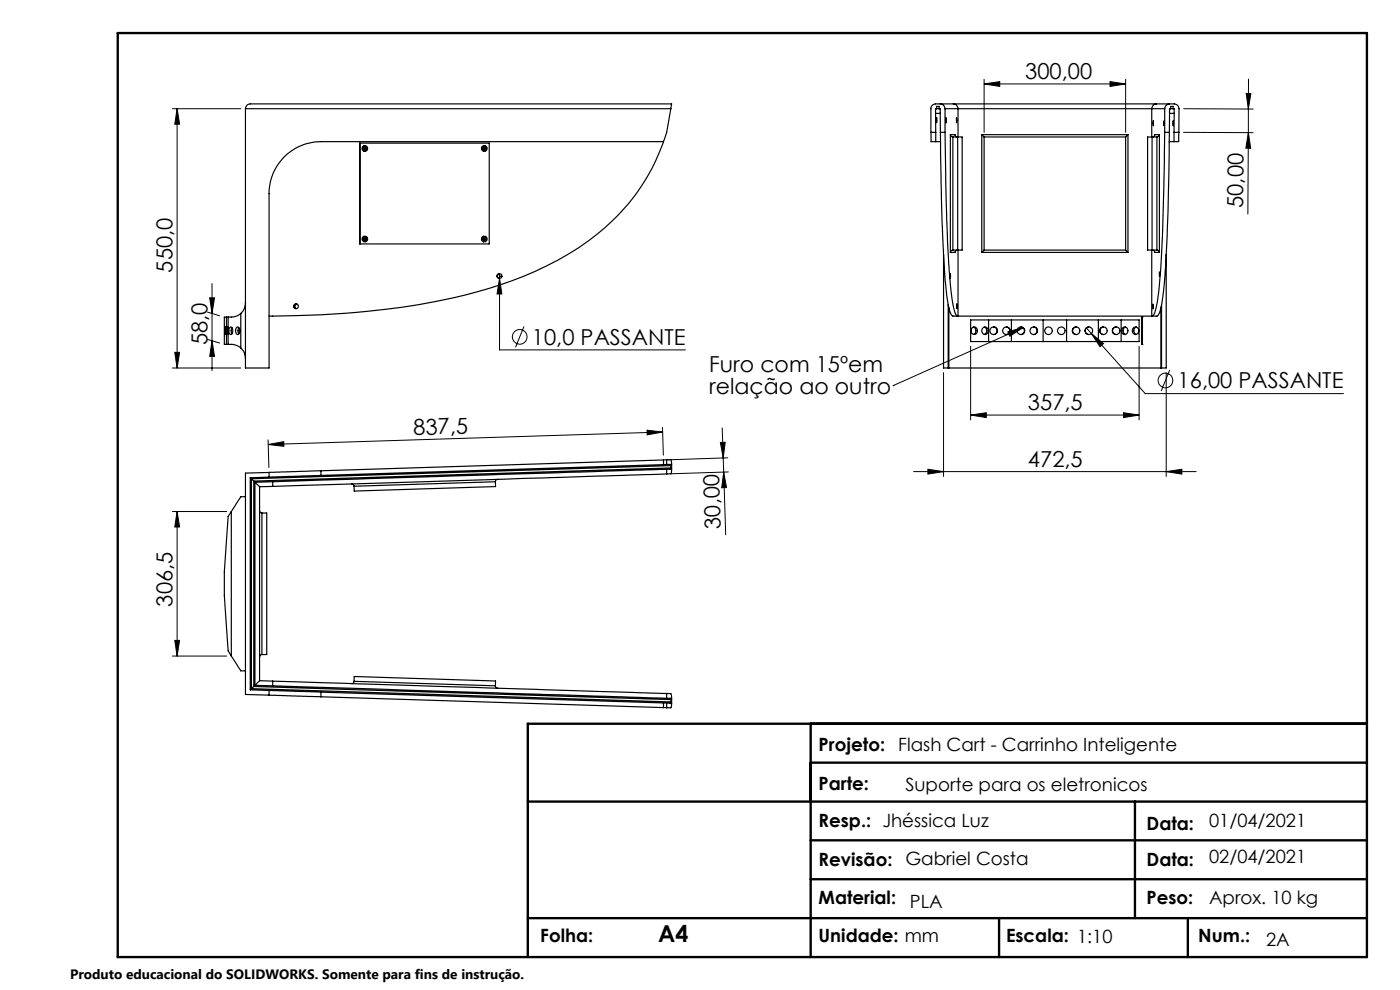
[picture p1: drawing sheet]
<svg xmlns="http://www.w3.org/2000/svg" width="297mm" height="210mm" viewBox="0 0 297 210" stroke-linecap="round" stroke-linejoin="round" font-family="sans-serif">
<g fill="none" stroke="#000" stroke-width=".21">
<path d="M208.8 17.8l3.3-.5v1zM208.8 16.8v11.3M208.8 17.8h30M235.5 17.3l3.3 .5-3.3 .5zM238.8 16.8v11.3M264.4 19.8l1 .1-.6 3.2zM264.9 16.8l-.1 6.3M36.6 23.1h14.5M37.6 23.1l.5 3.2h-1zM37.6 23.1v55M251.1 28.1h14.7M251.1 23.1h14.8"/>
<path d="M264.8 28.1l-.1 17.3M264.8 23.1v5M264.8 28.1l.5 3.4-1-.1zM106 59l.5 3.4h-1.1zM106 58.1v16.1h39.4M36.6 78.1h14.5M37.1 74.7h1l-.5 3.4zM44 72l2.6 .8M44 66.2l2.6 .8M44.5 63.2h1l-.5 3.3zM45 72.3l.5 3.3h-1zM45 60.1v18.5"/>
<path d="M111.2 69.2l-1.8 4.5M200.2 79v22.1M205.9 73.4v15.7M213.8 70.4l3.2-.9-2.8 1.8zM217 69.5l-27.5 12.3M230.5 69.6l1 1.2M231.5 70.8l2.6 2.1-.7 .6zM231.5 70.8l11.5 12.7h42M241.7 73.4v15.7M247.4 79v22.1M248.1 78.5l-1.8 4.4M56.9 93.3l.1 5.9"/>
<path d="M56.9 94.3l3.3-.6v1zM137.3 91.3l3.3 .3-3.3 .6zM140.5 90.7l.2 5.8M140.6 91.6l-83.7 2.7M152.8 93.9l1-.1-.4 3.3zM153.2 90.8l.3 9.3M154.4 97.1l-12.7 .4M189.5 81.8h.1M196.8 99.5l3.4 .5-3.4 .6zM205.9 88l3.3-.4v1zM205.9 88h35.8M238.3 87.6l3.4 .4-3.4 .6z"/>
<path d="M36.6 108.5h11.5M37.6 108.5l.5 3.3h-1zM37.6 108.5v30.7M153.5 100.1l.5 13.3M153.5 100.1l.6 3.3-1 .1zM154.5 100.1l-12.1 .4M193.8 100h60M247.4 100l3.3-.5v1.1zM36.6 139.2h11.5M37.1 135.8h1l-.5 3.4z"/>
<circle cx="110.3" cy="71.5" r="1.55"/>
<circle cx="247.3" cy="80.7" r="1.55"/>
</g>
<path d="M25 7h265v196h-265zM172 153.5v49.5M290 153.5h-178v49.5M112 170h178M172 161.8h118M172 178.3h118M240.8 170v24.8M172 186.5h118M211.9 194.8v8.2M252 194.8v8.2M290 194.8h-178" fill="none" stroke="#000" stroke-width=".5"/>
<g fill="#000">
<path d="M213.8 70.4l3.2-.9-2.8 1.8z"/>
<path d="M264.4 19.8l1 .1-.6 3.2zM264.8 28.1l.5 3.4-1-.1z"/>
<path d="M106 59l-.6 3.4h1.1zM231.5 70.8l1.9 2.7 .7-.6zM205.9 88l3.3-.4v1zM238.3 87.6l3.4 .4-3.4 .6z"/>
<path d="M37.1 74.7h1l-.5 3.4zM37.6 23.1l.5 3.2h-1zM45 72.3l.5 3.3h-1zM44.5 63.2h1l-.5 3.3z"/>
<path d="M137.3 91.3l3.3 .3-3.3 .6zM56.9 94.3l3.3-.6v1z"/>
<path d="M152.8 93.9l1-.1-.4 3.3zM153.5 100.1l.6 3.3-1 .1z"/>
<path d="M247.4 100l3.3-.5v1.1zM196.8 99.5l3.4 .5-3.4 .6zM235.5 17.3l3.3 .5-3.3 .5zM208.8 17.8l3.3-.5v1z"/>
<path d="M37.1 135.8h1l-.5 3.4zM37.6 108.5l.5 3.3h-1z"/>
</g>
<g fill="none" stroke="#000" stroke-width=".25">
<path d="M52.1 23.1v55h5v-37a11 11 0 0 1 11-11.1h72.7M52.1 23.1a1.08 1.08 0 0 1 1-1.1h89.4l-.2 1.1M52.1 23.1h90.2M76.3 30.4h27.5v21.3h-27.5zM76.4 30.4v21.3M77.3 30.9v.1a.51 .51 0 0 0-.3 .5 .51 .51 0 0 0 .3 .5v.1M77.3 30.9a.6 .6 0 0 0-.5 .6 .6 .6 0 0 0 .5 .6M77.3 31.1h.1M77.3 31.9h.1M77.3 30.9v1.2M77.5 31.1v-.1a.5 .5 0 0 1 .5 .4 .5 .5 0 0 1-.2 .5l-.3 .2v-.3M77.5 31.1a.4 .4 0 0 1 .3 .4 .4 .4 0 0 1-.3 .3"/>
<path d="M77.5 31.1v.7M102.6 31.8v.3M102.6 30.9v.1a.45 .45 0 0 0-.3 .4 .45 .45 0 0 0 .3 .4M102.6 30.9a.6 .6 0 0 0-.5 .6 .6 .6 0 0 0 .5 .6M102.6 31.1v1M102.6 30.9v.9M102.9 31.1v-.1a.5 .5 0 0 1 .5 .4 .5 .5 0 0 1-.2 .5l-.3 .2v-.3M102.9 31.1a.4 .4 0 0 1 .2 .4 .4 .4 0 0 1-.2 .3M102.9 31.1v.7M140.8 30a44.3 44.3 0 0 1-20.2 23.9 91.1 91.1 0 0 1-31.9 10.8 198.8 198.8 0 0 1-31.6 2.4M142.3 23.1l-.9 5-.6 1.9M197.5 28.1v-5a1.01 1.01 0 0 1 1-1.1h50.6a1.09 1.09 0 0 1 1 1.1v5"/>
<path d="M197.5 28.1v1.9h2M197.5 28.1h1M198.5 24.1v-1h1v1M198.5 24.1v4M198.5 24.1h1M198.5 28.1v1.9M198.7 25v1zM198.7 23.1v-.5h.5v.5M199.5 22a1.09 1.09 0 0 1 1 1.1M199.5 24.1v4M199.5 28.1l.2 12.6a187 187 0 0 0 1.6 24.5l.3 1.3 .5 .6h43.3a2.47 2.47 0 0 0 .9-1.9 160.9 160.9 0 0 0 1.5-22.2l.3-14.9M199.5 28.1h1"/>
<path d="M200.5 28.1a375.4 375.4 0 0 0 1.4 34.5l.2 1.5a6 6 0 0 0 .9 2.9l.1 .1M200.5 23.1h46.6M200.5 23.1v5M200.7 25v1zM201.6 28.6l.2 .3 .3 .2M201.6 28.6h1M201.6 28.6v24.9M202.1 29.1v23.9M202.1 29.1h2v23.9h-2M202.2 22a1.02 1.02 0 0 1 1 1.1v6M202.6 28.6l.1 .3 .4 .2M202.6 28.6h.1"/>
<path d="M202.9 25v1zM203.2 29.1v23.9M208.3 28.6l.5 .5M208.3 28.6h31M208.3 28.6v24.9M208.8 29.1h30M208.8 29.1v23.9M238.8 29.1v23.9M239.3 28.6l-.5 .5M239.3 28.6v24.9M244.4 29.1v23.9M244.7 25.6v1.1z"/>
<path d="M245 28.6l-.2 .3-.3 .2M245 28.6h1M245 28.6h.1M245.3 22a1.02 1.02 0 0 0-1 1.1v6M245.4 29.1v23.9M245.4 29.1h-1.9v23.9h1.9M246 28.6l-.2 .3-.4 .2M246 28.6v24.9M246.9 25.6v1.1zM247.1 28.1l-.2 12.6a187.8 187.8 0 0 1-1.5 24 3.6 3.6 0 0 1-1 2.4M247.1 28.1h1M247.1 23.1v5"/>
<path d="M248.1 22a1.09 1.09 0 0 0-1 1.1M248.1 24.1v-1h1v1M248.1 24.1v4M248.1 24.1h1M248.4 23.1v-.5h.4v.5M248.9 25.6v1.1zM249.1 28.1h1M249.1 28.1v1.9M249.1 24.1v4M250.1 28.1l-.1 1.9h-2M77.3 50.1v.2a.49 .49 0 0 0-.3 .4 .49 .49 0 0 0 .3 .4v.2M77.3 50.1a.6 .6 0 0 0-.5 .6 .6 .6 0 0 0 .5 .6"/>
<path d="M77.3 50.3h.1M77.3 51.1h.1M77.3 50.1v1.2M77.5 50.3v-.1a.49 .49 0 0 1 .5 .3 .49 .49 0 0 1-.1 .5l-.4 .3v-.2M77.5 50.3a.4 .4 0 0 1 .3 .4 .4 .4 0 0 1-.3 .4M77.5 50.3v.8M102.6 50.3a.45 .45 0 0 0-.3 .4 .45 .45 0 0 0 .3 .4v.2M102.6 50.1a.6 .6 0 0 0-.5 .6 .6 .6 0 0 0 .5 .6M102.6 50.1v.2M102.6 50.1v1M102.6 50.3v1M102.9 50.3v-.1a.49 .49 0 0 1 .4 .3 .49 .49 0 0 1 0 .5l-.4 .3v-.2"/>
<path d="M102.9 50.3a.4 .4 0 0 1 .2 .4 .4 .4 0 0 1-.2 .4M102.9 50.3v.8M105.9 58.1a.51 .51 0 0 0 .6 .6M106 58.1a.49 .49 0 0 0-.5 .5 .49 .49 0 0 0 .5 .4M106.5 58.6l-.2 .1M200.2 54v24.1h47.2v-24.1M201.6 58.1v.9zM201.6 53.5h1M202.1 53l-.3 .2-.2 .3M202.6 53.5h.1M203.1 53l-.4 .2-.1 .3M203.2 53v14.1"/>
<path d="M208.3 53.5h31M208.8 53l-.5 .5M208.8 53h30M238.8 53l.5 .5M244.3 53v14.1M244.5 53l.3 .2 .2 .3M245 53.5h1M245 53.5h.1M245.4 53l.4 .2 .2 .3M246 57.7v1zM47.7 69.3v1.7zM47.9 69.3v1.7z"/>
<path d="M48 67.3v5.8M48.1 69.3v1.7zM48.3 69.3v1.7zM48.4 67.3v5.8M48.8 69.5a.46 .46 0 0 1 .5 0 .46 .46 0 0 1 .1 .6 .63 .63 0 0 1-.5 .8 1.12 1.12 0 0 1-.1-1.4zM49.2 69.5l-.2 .5 .2 .8M50.2 69.5a.53 .53 0 0 1 .6 .1 .53 .53 0 0 1 0 .6 .47 .47 0 0 1-.3 .7 .47 .47 0 0 1-.5-.6zM50.7 69.5v.1a1.17 1.17 0 0 0 0 1.2M51.1 66.5a2.94 2.94 0 0 1-2 .8h-1.5v5.8h2l.7 .2 .8 .5M51.1 73.8a2.82 2.82 0 0 1 1 2.3M51.1 66.5v7.3M52.1 64.3a2.96 2.96 0 0 1-1 2.2"/>
<path d="M62.8 64.5a.49 .49 0 0 0-.5 .5 .49 .49 0 0 0 .5 .5 .51 .51 0 0 1-.2-.6 .51 .51 0 0 1 .4-.4M201.2 64.6v13.5M201.3 65.2v12.9M203 64.5v1zM205.9 67.9h35.8v4.6h-35.8zM206.2 69.6a.75 .75 0 0 1 1.2 .4 .75 .75 0 0 1-.8 .9 .82 .82 0 0 1-.4-1.3zM206.5 69.4a.83 .83 0 0 1 .5 .8 .83 .83 0 0 1-.5 .7M208.5 69.6a.75 .75 0 0 1 1.2 .4 .75 .75 0 0 1-.9 .9 .82 .82 0 0 1-.3-1.3zM208.8 69.4a.86 .86 0 0 1 .5 .8 .86 .86 0 0 1-.5 .7M209.7 67.9v4.6M210.8 69.3a.81 .81 0 0 1 .8 .9 .81 .81 0 0 1-.8 .8M213.5 69.3a.81 .81 0 0 1 .7 .9 .81 .81 0 0 1-.7 .8"/>
<path d="M214.6 67.9v4.6M216.6 69.3a.81 .81 0 0 1 .7 .9 .81 .81 0 0 1-.7 .8M219.3 69.3a.81 .81 0 0 1 .7 .9 .81 .81 0 0 1-.7 .8M221.3 67.9v4.6M226.3 67.9v4.6M228.3 69.3a.81 .81 0 0 0-.8 .9 .81 .81 0 0 0 .8 .8M231 69.3a.81 .81 0 0 0-.8 .9 .81 .81 0 0 0 .8 .8M233 67.9v4.6M234.1 69.3a.81 .81 0 0 0-.8 .9 .81 .81 0 0 0 .8 .8M236.8 69.3a.81 .81 0 0 0-.8 .9 .81 .81 0 0 0 .8 .8M237.8 67.9v4.6M238.2 69.5a.74 .74 0 0 1 1.1 .7 .74 .74 0 0 1-1.1 .6 .93 .93 0 0 1 0-1.3z"/>
<path d="M238.8 69.4a.86 .86 0 0 0-.5 .8 .86 .86 0 0 0 .5 .7M240.5 69.5a.74 .74 0 0 1 1.1 .7 .74 .74 0 0 1-1.1 .6 .86 .86 0 0 1 0-1.3zM241.1 69.4a.83 .83 0 0 0-.6 .8 .83 .83 0 0 0 .6 .7M242.3 73.1h.1M242.3 67.3h.1M242.3 67.3v5.8M244.6 64.5v1zM246.3 65.2v12.9M246.4 64.6v13.5M68.1 99.9l-11 .3M68.1 99.9v1M140.8 97.6v1"/>
<path d="M140.8 97.6l-72.7 2.3M140.8 98.6l-72.7 2.3M141.4 99.5l-83.5 2.7M141.4 97.5l-.6 .1M141.4 97.5h.9l.2 .8-.1 2.1-1 .1M141.4 97.5v1M141.4 99.5v1M141.4 98.5l-.6 .1M141.4 98.5h.9v.3M142.3 99.3v.2h-.9M142.3 98.8v.5M142.3 99.3l-88.5 2.8v43.5"/>
<path d="M142.3 98.8l-89 2.8M49.1 108.5l-.7 1.1-.8 11.7v5l.8 11.8 .7 1.1M49.1 108.5v30.7M52.1 105.4h-.2a1.14 1.14 0 0 0-1.4 .9l-1.4 2.2M53.1 101.3v45M53.1 101.3l.2 .3M53.3 101.6v44.5M53.3 101.6l.8 .7M54.1 102.3v43.1l3.8 .1M54.1 102.3l1 .9M55.1 108.3l.1 .4 .4 .1M55.1 103.2v41.2"/>
<path d="M55.6 108.8v30M55.6 108.8h1v30h-1M57.1 100.2v1M57.1 100.2l-5 .2v46.9l5 .2M57.1 101.2l-4 .1M57.9 102.2v1M57.9 102.2l-3.8 .1M57.9 103.2h-2.8M68.1 100.9l-11 .3M74.6 102.6l.4 .2 .1 .3M105.1 102.2l-30 .9M105.1 102.2v1l-30 1v-1.1"/>
<path d="M105.6 101.7l-.4 .2-.1 .3M141.4 100.5l-83.5 2.7M49.1 139.2l1.4 2.1a1.18 1.18 0 0 0 1.5 1h.1M55.6 138.8l-.4 .2-.1 .3M53.1 146.3l4 .2M53.3 146.1l-.2 .2M53.3 146.1l89 2.8M53.8 145.6l88.5 2.8M53.8 145.6l-.5 .5M55.1 144.4l-1.3 1.2M55.1 144.4l2.8 .1M57.1 146.5l11 .3"/>
<path d="M57.1 147.5l11 .3M57.1 146.5v1M57.9 144.5l83.5 2.6M57.9 145.5l83.5 2.6M57.9 144.5v1M68.1 146.8v1M68.1 146.8l72.7 2.3M68.1 147.8l72.7 2.3M75.1 144.5l-.1 .4-.4 .1M75.1 144.5l30 1M75.1 144.5v-1l30 1v1M105.1 145.5l.1 .3 .4 .2"/>
<path d="M140.8 150.1h.6M140.8 149.1v1M140.8 149.1h.6M141.4 147.1h.9l.2 .8-.1 2.2h-1M141.4 147.1v1M141.4 149.1v1M141.4 148.1l.9 .1v.2M142.3 148.9v.2h-.9M142.3 148.4v.5"/>
<circle cx="106" cy="58.5" r=".51"/>
<circle cx="62.8" cy="65" r=".51"/>
<circle cx="210.8" cy="70.2" r=".81"/>
<circle cx="213.5" cy="70.2" r=".81"/>
<circle cx="216.6" cy="70.2" r=".8"/>
<circle cx="219.3" cy="70.2" r=".81"/>
<circle cx="222.4" cy="70.2" r=".81"/>
<circle cx="225.1" cy="70.2" r=".81"/>
<circle cx="228.3" cy="70.2" r=".81"/>
<circle cx="231" cy="70.2" r=".8"/>
<circle cx="234.1" cy="70.2" r=".81"/>
<circle cx="236.8" cy="70.2" r=".8"/>
</g>
<text font-size="4.9" x="139.6" y="199.9">A4</text>
<g font-size="4.7">
<text x="217.5" y="16.8">300,00</text>
<text x="263.7" y="44.1" transform="rotate(-90 263.7 44.1)">50,00</text>
<text x="36.6" y="57.8" transform="rotate(-90 36.6 57.8)">550,0</text>
<text x="44" y="73.2" transform="rotate(-90 44 73.2)">58,0</text>
<text x="112.8" y="73.1">10,0 PASSANTE</text>
<text x="150.5" y="79">Furo com 15ºem</text>
<text x="150.5" y="83.5">relação ao outro</text>
<text x="249.8" y="82.4">16,00 PASSANTE</text>
<text x="218.1" y="87">357,5</text>
<text x="87.7" y="92.3" transform="rotate(-2 87.7 92.3)">837,5</text>
<text x="218.1" y="99">472,5</text>
<text x="152.9" y="112.2" transform="rotate(-92 152.9 112.2)">30,00</text>
<text x="36.6" y="128.7" transform="rotate(-90 36.6 128.7)">306,5</text>
</g>
<g font-size="3.9">
<text x="173.7" y="159.2">Projeto:</text>
<text x="190.6" y="159.2">Flash Cart - Carrinho Inteligente</text>
<text x="173.7" y="167.6">Parte:</text>
<text x="192.1" y="167.7">Suporte para os eletronicos</text>
<text x="173.7" y="175.4">Resp.: Jhéssica Luz</text>
<text x="243.2" y="176.1">Data:</text>
<text x="256.5" y="175.4">01/04/2021</text>
<text x="173.7" y="183.7">Revisão:</text>
<text x="192.1" y="183.4">Gabriel Costa</text>
<text x="243.2" y="183.7">Data:</text>
<text x="256.5" y="183">02/04/2021</text>
<text x="173.7" y="191.7">Material:</text>
<text x="243.2" y="191.7">Peso:</text>
<text x="256.5" y="191.8">Aprox. 10 kg</text>
<text x="193" y="192.7">PLA</text>
<text x="114.6" y="199.9">Folha:</text>
<text x="173.7" y="199.9">Unidade: mm</text>
<text x="213.4" y="199.9">Escala: 1:10</text>
<text x="254.2" y="199.9">Num.:</text>
<text x="268.6" y="200.6">2A</text>
</g>
<text font-size="2.9" x="14.9" y="207.6">Produto educacional do SOLIDWORKS. Somente para fins de instrução.</text>
</svg>
